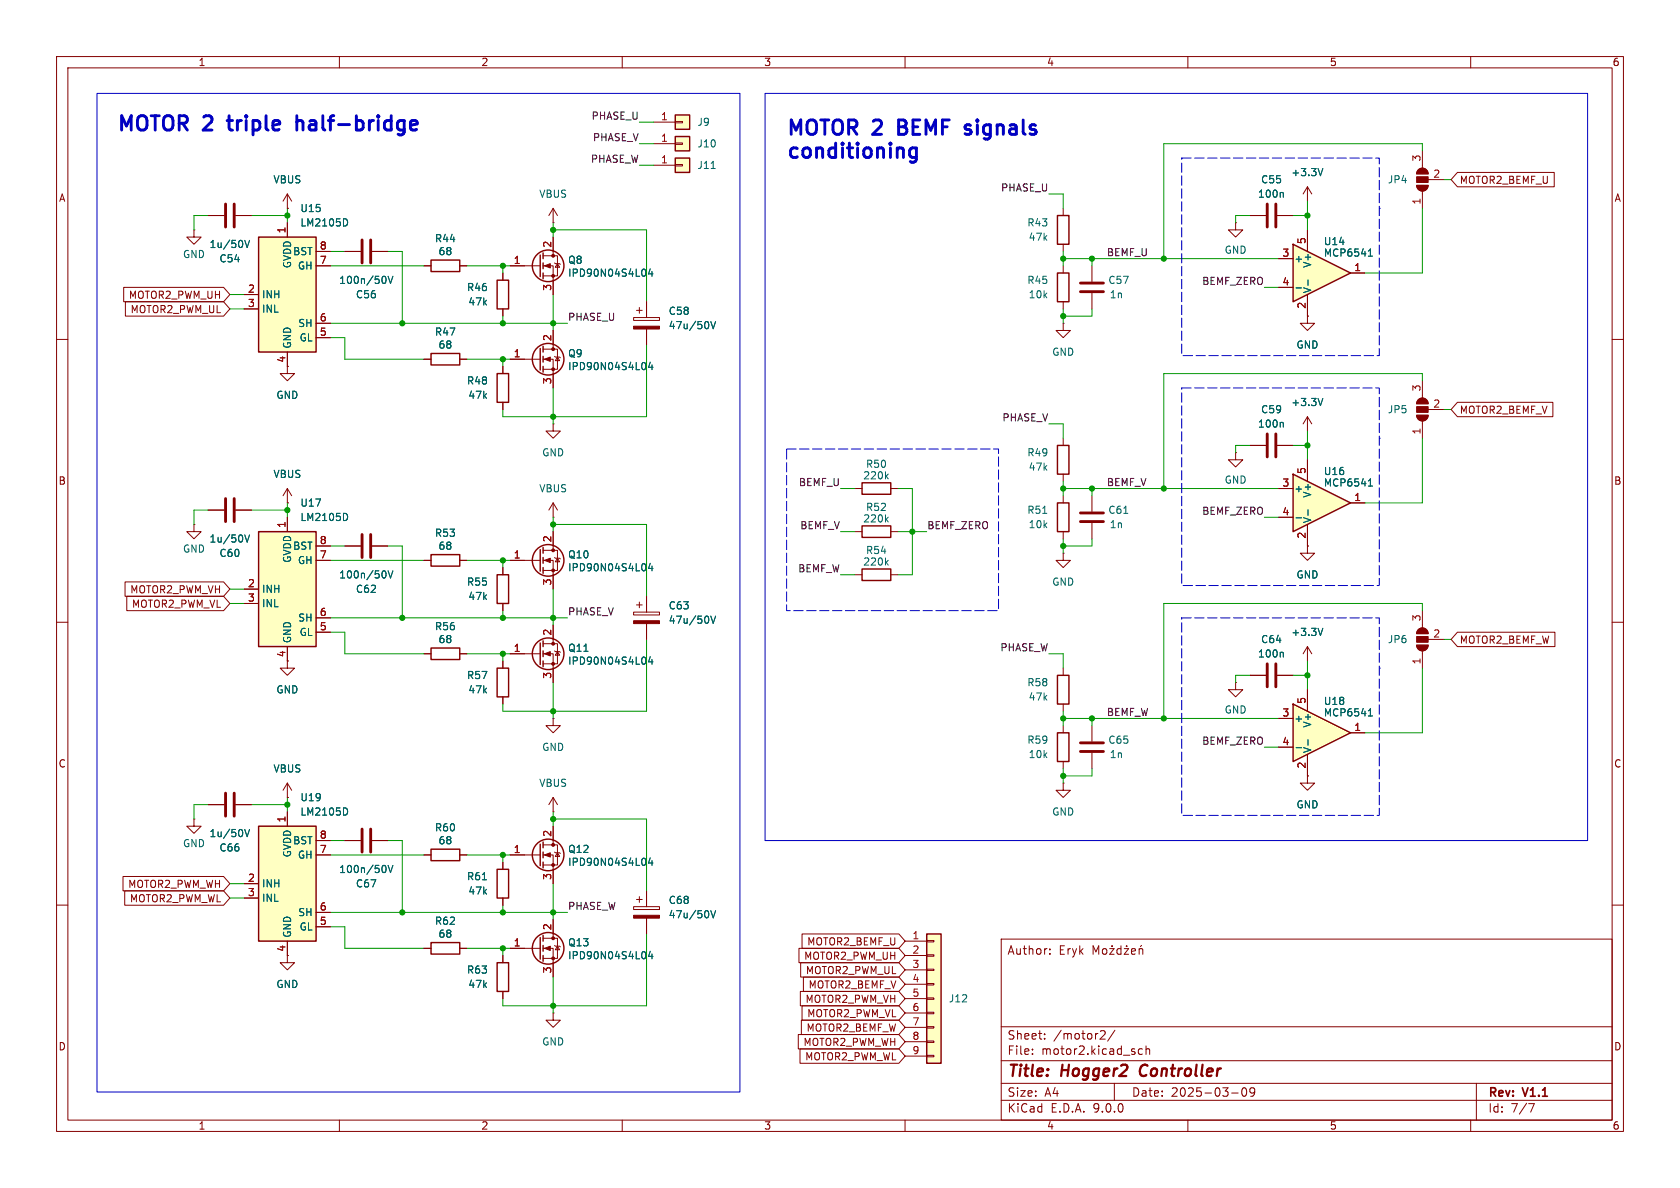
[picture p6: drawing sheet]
<svg xmlns="http://www.w3.org/2000/svg" width="297mm" height="210mm" viewBox="0 0 297 210" stroke-linecap="round" stroke-linejoin="round" font-family="sans-serif">
<g fill="none" stroke="#840000" stroke-width=".18">
<path d="M10 10h277v190h-277zM12 12h273v186h-273zM60 10v2M110 10v2M160 10v2M210 10v2M260 10v2M97.8 39.4h.1M97.8 36.8l-.8 1.3M97.8 36.8l.8 1.3M97.8 36.8v2.6M74.9 47h1.3"/>
<path d="M81.3 47h1.2M88.9 48.3v1.2M88.9 54.6v1.3M90.2 47h5.3M96 45.2h2.6v3.6h-2.6M96 47h1.8v5.1M97.8 41.9v3.3M98 46.5l.2 .1h.7l.2 .1M98.6 46.6l.3 .6h-.7zM10 60h2M285 60h2M151.1 94h1.3"/>
<path d="M157.5 94h1.2M188 97.8v1.3h1.2l-1.2 1.2-1.3-1.2h1.3M188 97.8h.1M10 110h2M151.1 101.6h1.3M157.5 101.6h1.2M285 110h2M97.8 127v1.3h1.3l-1.3 1.2-1.3-1.2h1.3M97.8 127h.1M10 160h2M177 166h108v32h-108zM185.6 168.6v.1"/>
<path d="M185.6 167.8v.1M193.2 168.7v-1.5l.5 1.1 .5-1.1v1.5M195 167.8l.4-.1 .3 .3v.4l-.3 .3-.4-.1-.1-.2v-.4zM196.2 167.7h.8l-.8 1h.8M196.6 167.2v.1M198.2 167.8l-.5-.1-.2 .3v.4l.1 .2h.6M198.2 167.2v1.5M198.7 167.7h.8l-.8 1h.8M199.2 167.2v.1M200 168.2l.7-.1v-.3l-.5-.1-.2 .2 .1 .7h.6M201.4 167.8l.2-.1 .4 .1v.9M201.4 167.7v1"/>
<path d="M201.8 167.1l-.2 .2M285 160h2M60 198v2M110 198v2M160 198v2M177 194.5h108M177 191.5h108M177 187.5h108M177 181.5h108M182.5 186.3v.1M182.5 185.5v.1M184.7 183.6v.1"/>
<path d="M184.7 182.8v.1M194.6 182.3l.5-.1 .2 .1 .1 .3-.9 1.1h.9M197 191.5v3M197.1 182.1l-1.3 2M202 185.5l-.5-.1-.3 .3v.4l.2 .2h.6M202.6 185.5l.2-.1 .4 .1v.9M202.6 184.9v1.5M210 198v2M217.7 193.2h1.2M219.7 192.4l.2-.1a.81 .81 0 0 1 .6 .6 .81 .81 0 0 1-.3 .8l-.2 .1a.81 .81 0 0 1-.3-1.4zM221.8 192.9l-.3 .3h-.3l-.2-.3 .1-.5 .4-.1 .2 .1a.99 .99 0 0 1-.3 1.4h-.3M260 198v2"/>
<path d="M261 191.5v6.5M270.2 195.1h1l-.6 1.5"/>
</g>
<path d="M201.8 188.5a1.27 1.27 0 0 0 0 1.6" fill="none" stroke="#840000" stroke-width=".4"/>
<g fill="none" stroke="#840000" stroke-width=".25">
<path d="M76.2 46h5.1v2h-5.1zM87.9 49.5h2v5.1h-2zM95.5 45.1v3.8M96 44.7v1M96 46.5v1M96 48.3v1M152.4 93h5.1v2h-5.1zM152.4 100.6h5.1v2h-5.1z"/>
<circle cx="96.9" cy="47" r="2.79"/>
</g>
<path d="M115 47.5l-.3 .9h.7M115.3 48v.8M156.7 99.4l.3 .5M156.7 91.8l.3 .5M157 99l-.5 .5M157 91.4l-.5 .5" fill="none" stroke="#006464" stroke-width=".18"/>
<g fill="#840000" stroke="#840000" stroke-width=".18">
<path d="M96.3 47l1-.4v.8z"/>
<circle cx="97.8" cy="45.2" r=".25"/>
<circle cx="97.8" cy="48.8" r=".25"/>
</g>
<path d="M119.4 27.9h2.5v2.6h-2.5z" fill="#ffffc2"/>
<path d="M119.4 27.9h2.5v2.6h-2.5z" fill="none" stroke="#840000" stroke-width=".25"/>
<path d="M115.6 29.2h3.8M119.4 29.1h1.2v.2h-1.2z" fill="none" stroke="#840000" stroke-width=".18"/>
<path d="M125.7 29.8h.7" fill="none" stroke="#006464" stroke-width=".18"/>
<path d="M119.4 24.1h2.5v2.6h-2.5z" fill="#ffffc2"/>
<path d="M119.4 24.1h2.5v2.6h-2.5z" fill="none" stroke="#840000" stroke-width=".25"/>
<path d="M115.6 25.4h3.8M119.4 25.3h1.2v.2h-1.2zM112 56.1h4.6v.5h-4.6zM112.5 54.9h1M113 54.4v1M114.3 53.3v2.8M114.3 58.2v2.8" fill="none" stroke="#840000" stroke-width=".18"/>
<path d="M112 57.7h4.6v.5h-4.6z" fill="#840000" stroke="#840000" stroke-width=".18"/>
<path d="M125.2 57.1v.8M125.7 56.8l.4 1.3 .4-1.3" fill="none" stroke="#006464" stroke-width=".18"/>
<path d="M119.4 20.3h2.5v2.6h-2.5z" fill="#ffffc2"/>
<g fill="none" stroke="#840000" stroke-width=".25">
<path d="M119.4 20.3h2.5v2.6h-2.5zM186.9 38.1h2.1v5.1h-2.1zM76.2 62.5h5.1v2h-5.1zM95.5 61.6v3.8M96 61.2v1M96 63v1M96 64.8v1M186.9 88.9h2.1v5.1h-2.1zM95.5 113.7v3.8M96 113.3v1M96 115.1v1M96 116.8v1.1"/>
<circle cx="96.9" cy="63.5" r="2.79"/>
<circle cx="96.9" cy="115.6" r="2.79"/>
</g>
<g fill="none" stroke="#840000" stroke-width=".18">
<path d="M115.6 21.6h3.8M119.4 21.5h1.2v.2h-1.2zM188 36.8v1.3M218.4 39.4v1.2h1.3l-1.3 1.3-1.2-1.3h1.2M218.4 39.4h.1M221 38.1h2.8M225.8 38.1h2.8M231.1 33l-.7 1.3M231.1 33l.8 1.3M231.1 33v2.6M34.3 40.6v1.3h1.3l-1.3 1.3-1.3-1.3h1.3M34.3 40.6h.1"/>
<path d="M97.8 58.4v3.3M188 57.2v1.2h1.2l-1.2 1.3-1.3-1.3h1.3M188 57.2h.1M188 43.2v1.3M193 47v2.8M193 51.8v2.8M74.9 63.5h1.3M81.3 63.5h1.2M90.2 63.5h5.3M96 61.7h2.6v3.6h-2.6M96 63.5h1.8v5.1M98 63l.2 .1h.7l.2 .1"/>
<path d="M98.6 63.1l.3 .7h-.7zM188 87.6v1.3M188 94v1.3M193 87.6v2.8M193 92.5v2.8M90.2 115.6h5.3M96 113.8h2.6v3.5h-2.6M96 115.6h1.8v5.1M97.8 110.5v3.3M98 115.1l.2 .1h.7l.2 .1M98.6 115.2l.3 .6h-.7zM97.8 179.1v1.2h1.3l-1.3 1.3-1.3-1.3h1.3"/>
<path d="M97.8 179.1h.1"/>
</g>
<g fill="#840000" stroke="#840000" stroke-width=".18">
<path d="M96.3 115.6l1-.4v.8z"/>
<path d="M96.3 63.5l1-.4v.8z"/>
<circle cx="97.8" cy="113.8" r=".25"/>
<circle cx="97.8" cy="117.3" r=".25"/>
<circle cx="97.8" cy="61.7" r=".25"/>
<circle cx="97.8" cy="65.3" r=".25"/>
</g>
<path d="M226.7 34l.2 .2v.7M233.9 29.8l-.5 1.3M115 64l-.3 .9h.7M115.3 64.5v.8M184.3 90.7h.8M198.7 90.7h.7M115 116.1l-.3 .9h.7M115.3 116.6v.8" fill="none" stroke="#006464" stroke-width=".18"/>
<path d="M224 36.1v4M225.6 36.1v4M191 50h4.1M191 51.6h4.1M191 90.7h4.1M191 92.2h4.1" fill="none" stroke="#840000" stroke-width=".51"/>
<path d="M163.8 165.1h2.6v22.9h-2.6z" fill="#ffffc2"/>
<g fill="none" stroke="#840000" stroke-width=".25">
<path d="M152.4 85.3h5.1v2.1h-5.1zM76.2 114.6h5.1v2h-5.1zM87.9 118.1h2v5.1h-2zM87.9 101.6h2v5.1h-2zM186.9 119.4h2.1v5.1h-2.1zM76.2 150.1h5.1v2h-5.1zM87.9 153.7h2v5.1h-2zM95.5 149.2v3.8M96 148.8v1.1M96 150.6v1M96 152.4v1M76.2 166.6h5.1v2.1h-5.1z"/>
<path d="M95.5 165.7v3.8M96 165.4v1M96 167.1v1M96 168.9v1M163.8 165.1h2.6v22.9h-2.6z"/>
<circle cx="96.9" cy="151.1" r="2.79"/>
<circle cx="96.9" cy="167.6" r="2.79"/>
</g>
<g fill="none" stroke="#840000" stroke-width=".18">
<path d="M50.8 64.8v1.2h1.3l-1.3 1.3-1.3-1.3h1.3M61 96.5h2.8M65.8 96.5h2.8M97.8 91.4h.1M97.8 88.9v2.5M97.8 88.9l-.8 1.3M97.8 88.9l.8 1.3M151.1 86.4h1.3M157.5 86.4h1.2M50.8 116.8v1.3h1.3l-1.3 1.3-1.3-1.3h1.3M74.9 115.6h1.3M81.3 115.6h1.2"/>
<path d="M88.9 100.3v1.3M88.9 106.7v1.3M88.9 116.8v1.3M188 118.1v1.3M50.8 138.4l-.8 1.3M50.8 138.4l.8 1.3M50.8 138.4v2.6M88.9 123.2v1.3M188 138.4v1.3h1.2l-1.2 1.3-1.3-1.3h1.3M188 138.4h.1M188 124.5v1.2M218.4 120.7v1.2h1.3l-1.3 1.3-1.2-1.3h1.2"/>
<path d="M218.4 120.7h.1M36.8 142.2h2.8M41.7 142.2h2.7M50.8 141h.1M61 148.6h2.8M65.8 148.6h2.8M74.9 151.1h1.3M81.3 151.1h1.2M88.9 152.4v1.3M88.9 158.8v1.2M90.2 151.1h5.3M96 149.4h2.6v3.5h-2.6"/>
<path d="M96 151.1h1.8v5.1M97.8 143.5h.1M97.8 141v2.5M97.8 146.1v3.3M97.8 141l-.8 1.2M97.8 141l.8 1.2M98 150.6l.2 .1h.7l.2 .2M98.6 150.7l.3 .7h-.7zM112.5 159h1M113 158.5v1M114.3 157.5v2.8M74.9 167.6h1.3"/>
<path d="M81.3 167.6h1.2M90.2 167.6h5.3M96 165.9h2.6v3.5h-2.6M96 167.6h1.8v5.1M97.8 162.6v3.3M98 167.1l.2 .2h.7l.2 .1M98.6 167.3l.3 .6h-.7zM112 160.3h4.6v.5h-4.6zM114.3 162.3v2.8M160 166.4h3.8M160 168.9h3.8M160 171.5h3.8"/>
<path d="M160 174h3.8M160 176.5h3.8M160 179.1h3.8M163.8 166.2h1.3v.3h-1.3zM163.8 168.8h1.3v.2h-1.3zM163.8 171.3h1.3v.3h-1.3zM163.8 173.9h1.3v.2h-1.3zM163.8 176.4h1.3v.3h-1.3zM163.8 178.9h1.3v.3h-1.3zM160 181.6h3.8M160 184.2h3.8M160 186.7h3.8"/>
<path d="M163.8 181.5h1.3v.2h-1.3zM163.8 184h1.3v.3h-1.3zM163.8 186.6h1.3v.2h-1.3z"/>
</g>
<g fill="#840000" stroke="#840000" stroke-width=".18">
<path d="M96.3 151.1l1-.4v.8z"/>
<path d="M112 161.8h4.6v.5h-4.6z"/>
<path d="M96.3 167.6l1-.3v.7z"/>
<circle cx="97.8" cy="149.4" r=".25"/>
<circle cx="97.8" cy="152.9" r=".25"/>
<circle cx="97.8" cy="165.9" r=".25"/>
<circle cx="97.8" cy="169.4" r=".25"/>
</g>
<g fill="none" stroke="#006464" stroke-width=".18">
<path d="M156.7 84.2l.3 .5M157 83.8l-.5 .5M67.9 100.9a.79 .79 0 0 1 0 1.3M68.6 100.9l.4 1.3 .5-1.3M43.3 146.6l.4 1.3 .4-1.3M67.9 153a.79 .79 0 0 1 0 1.2M68.6 153l.4 1.2 .5-1.2M85.3 155.5h.7M115 151.6l-.3 1h.7M115.3 152.1v.9M115 168.2l-.3 .9h.7M115.3 168.6v.9"/>
<path d="M125.2 161.2v.8M125.7 161l.4 1.3 .4-1.3"/>
</g>
<path d="M64 94.5v4.1M65.5 94.5v4.1M39.9 140.2v4.1M41.4 140.2v4.1M64 146.6v4M65.5 146.6v4" fill="none" stroke="#840000" stroke-width=".51"/>
<path d="M45.7 94h10.2v20.3h-10.2z" fill="#ffffc2"/>
<path d="M45.7 94h10.2v20.3h-10.2z" fill="none" stroke="#840000" stroke-width=".25"/>
<path d="M50.8 91.4v2.6M55.9 96.5h2.5M55.9 99.1h2.5M43.2 104.1h2.5M43.2 106.7h2.5M50.8 114.3v2.5M55.9 109.2h2.5M55.9 111.8h2.5M221 119.4h2.8M225.8 119.4h2.8M231.1 137.2v1.2h1.3l-1.3 1.3-1.2-1.3h1.2M231.1 137.2h.1" fill="none" stroke="#840000" stroke-width=".18"/>
<path d="M61 90.7a.68 .68 0 0 1 .5 .7 .68 .68 0 0 1-.5 .6M226.7 115.3l.2 .2v.6" fill="none" stroke="#006464" stroke-width=".18"/>
<path d="M224 117.3v4.1M225.6 117.3v4.1" fill="none" stroke="#840000" stroke-width=".51"/>
<path d="M228.6 124.5l10.2 5-10.2 5.1z" fill="#ffffc2"/>
<path d="M228.6 124.5l10.2 5-10.2 5.1z" fill="none" stroke="#840000" stroke-width=".25"/>
<path d="M226.1 127h2.5M226.1 132.1h2.5M231.1 121.9v3.8M231.1 133.4v3.8M238.8 129.5h2.5" fill="none" stroke="#840000" stroke-width=".18"/>
<path d="M229.1 132.2h1M231.2 130.8v.9M241.9 126.6h.7M242 125.6l.3-.3v1.3" fill="none" stroke="#006464" stroke-width=".18"/>
<path d="M228.6 83.8l10.2 5.1-10.2 5.1z" fill="#ffffc2"/>
<g fill="none" stroke="#840000" stroke-width=".25">
<path d="M186.9 48.3h2.1v5h-2.1zM87.9 66h2v5.1h-2zM186.9 78.7h2.1v5.1h-2.1zM76.2 98h5.1v2.1h-5.1zM95.5 97.2v3.8M96 96.8v1M96 98.6v1M228.6 83.8l10.2 5.1-10.2 5.1zM96 100.3v1M186.9 129.5h2.1v5.1h-2.1z"/>
<circle cx="96.9" cy="99.1" r="2.79"/>
</g>
<g fill="none" stroke="#840000" stroke-width=".18">
<path d="M61 44.5h2.8M65.8 44.5h2.8M188 47v1.3M188 53.3v1.3M88.9 64.8v1.2M88.9 71.1v1.3M97.8 74.9v1.3h1.3l-1.3 1.3-1.3-1.3h1.3M97.8 74.9h.1M188 77.5v1.2M221 78.7h2.8M225.8 78.7h2.8M34.3 92.7v1.3h1.3l-1.3 1.3-1.3-1.3h1.3"/>
<path d="M34.3 92.7h.1M36.8 90.2h2.8M41.7 90.2h2.7M50.8 88.9h.1M50.8 86.4l-.8 1.2M50.8 86.4l.8 1.2M50.8 86.4v2.5M74.9 99.1h1.3M81.3 99.1h1.2M90.2 99.1h5.3M96 97.3h2.6v3.5h-2.6M96 99.1h1.8v5"/>
<path d="M97.8 94v3.3M98 98.6l.2 .1h.7l.2 .1M98.6 98.7l.3 .6h-.7zM188 83.8v1.3M218.4 80v1.3h1.3l-1.3 1.3-1.2-1.3h1.2M218.4 80h.1M226.1 86.4h2.5M226.1 91.4h2.5M231.1 96.5v1.3h1.3l-1.3 1.3-1.2-1.3h1.2M231.1 96.5h.1M231.1 81.3v3.8M231.1 92.7v3.8"/>
<path d="M238.8 88.9h2.5M112 108.2h4.6v.5h-4.6zM112.5 106.9h1M113 106.4v1M114.3 105.4v2.8M114.3 110.2v2.8M231.1 114.3v2.5M231.1 114.3l-.7 1.3M231.1 114.3l.8 1.3M250.4 114h2.1a1.02 1.02 0 0 1-1 1.1 1.02 1.02 0 0 1-1.1-1.1zM250.7 111.3a1.02 1.02 0 0 1 1.1-.2 1.02 1.02 0 0 1 .7 .9h-2.1zM251.5 108v3"/>
<path d="M251.5 115.1v3M252.5 113h2.8M188 128.3v1.2M188 134.6v1.3M193 128.3v2.8M193 133.1v2.8M34.3 144.8v1.3h1.3l-1.3 1.2-1.3-1.2h1.3M34.3 144.8h.1"/>
</g>
<g fill="none" stroke="#006464" stroke-width=".18">
<path d="M67.9 48.8a.79 .79 0 0 1 0 1.3M68.6 48.8l.4 1.3 .5-1.3M226.7 74.7l.2 .1v.7M43.3 94.6l.4 1.2 .4-1.2M115 99.6l-.3 .9h.7M229.1 91.5h1M231.2 90.1v1M241.9 85.9h.7M242 85l.3-.3v1.2M115.3 100.1v.8M125.2 109.2v.7M125.7 108.9l.4 1.3 .4-1.3"/>
<path d="M233.9 111.1l-.5 1.2"/>
</g>
<g fill="#840000" stroke="#840000" stroke-width=".18">
<path d="M250.4 114h2.1a1.02 1.02 0 0 1-1 1.1 1.02 1.02 0 0 1-1.1-1.1z"/>
<path d="M250.4 112.5h2.1v1h-2.1z"/>
<path d="M250.7 111.3a1.02 1.02 0 0 1 1.1-.2 1.02 1.02 0 0 1 .7 .9h-2.1z"/>
<path d="M112 109.7h4.6v.5h-4.6z"/>
<path d="M96.3 99.1l1-.4v.7z"/>
<circle cx="97.8" cy="97.3" r=".25"/>
<circle cx="97.8" cy="100.8" r=".25"/>
</g>
<path d="M64 42.4v4.1M65.5 42.4v4.1M224 76.7v4.1M225.6 76.7v4.1M39.9 88.1v4.1M41.4 88.1v4.1M191 131.3h4.1M191 132.8h4.1" fill="none" stroke="#840000" stroke-width=".51"/>
<path d="M45.7 41.9h10.2v20.3h-10.2z" fill="#ffffc2"/>
<path d="M45.7 41.9h10.2v20.3h-10.2z" fill="none" stroke="#840000" stroke-width=".25"/>
<g fill="none" stroke="#840000" stroke-width=".18">
<path d="M50.8 36.8h.1M50.8 34.3v2.5M50.8 39.4v2.5M50.8 34.3l-.8 1.3M50.8 34.3l.8 1.3M43.2 52.1h2.5M43.2 54.6h2.5M55.9 44.5h2.5M55.9 47h2.5M55.9 57.2h2.5M55.9 59.7h2.5M50.8 62.2v2.6"/>
<path d="M231.1 73.7l-.7 1.2M231.1 73.7l.8 1.2M231.1 73.7v2.5M250.4 73.4h2.1a1.02 1.02 0 0 1-1 1 1.02 1.02 0 0 1-1.1-1zM250.7 70.7a1.02 1.02 0 0 1 1.1-.3 1.02 1.02 0 0 1 .7 1h-2.1zM251.5 67.3v3.1M251.5 74.4v3.1M252.5 72.4h2.8"/>
</g>
<path d="M61 38.7a.68 .68 0 0 1 .5 .6 .68 .68 0 0 1-.5 .6M233.9 70.4l-.5 1.3" fill="none" stroke="#006464" stroke-width=".18"/>
<g fill="#840000" stroke="#840000" stroke-width=".18">
<path d="M250.4 73.4h2.1a1.02 1.02 0 0 1-1 1 1.02 1.02 0 0 1-1.1-1z"/>
<path d="M250.4 71.9h2.1v1h-2.1z"/>
<path d="M250.7 70.7a1.02 1.02 0 0 1 1.1-.3 1.02 1.02 0 0 1 .7 1h-2.1z"/>
</g>
<path d="M45.7 146.1h10.2v20.3h-10.2z" fill="#ffffc2"/>
<path d="M45.7 146.1h10.2v20.3h-10.2z" fill="none" stroke="#840000" stroke-width=".25"/>
<path d="M43.2 156.2h2.5M43.2 158.8h2.5M50.8 143.5v2.6M55.9 148.6h2.5M55.9 151.1h2.5M50.8 166.4v3.8h1.3l-1.3 1.3-1.3-1.3h1.3M55.9 161.3h2.5M55.9 163.8h2.5" fill="none" stroke="#840000" stroke-width=".18"/>
<path d="M61 142.8a.68 .68 0 0 1 .5 .7 .68 .68 0 0 1-.5 .6" fill="none" stroke="#006464" stroke-width=".18"/>
<path d="M228.6 43.2l10.2 5.1-10.2 5z" fill="#ffffc2"/>
<path d="M228.6 43.2l10.2 5.1-10.2 5zM87.9 170.2h2v5.1h-2z" fill="none" stroke="#840000" stroke-width=".25"/>
<g fill="none" stroke="#840000" stroke-width=".18">
<path d="M36.8 38.1h2.8M41.7 38.1h2.7M50.8 36.8h.1M50.8 39.4v2.5M221 38.1h2.8M225.8 38.1h2.8M250.4 32.8h2.1a1.02 1.02 0 0 1-1 1 1.02 1.02 0 0 1-1.1-1zM250.7 30a1.02 1.02 0 0 1 1.1-.2 1.02 1.02 0 0 1 .7 .9h-2.1zM251.5 26.7v3M251.5 33.8v3M252.5 31.8h2.8M257.7 30.5h17.1v2.5h-17.1l-1.2-1.2z"/>
<path d="M21.9 50.8h17.6l1.1 1.3-1.1 1.2h-17.6zM22.2 53.3h17.3l1.1 1.3-1.1 1.3h-17.3zM43.2 52.1h2.5M43.2 54.6h2.5M55.9 47h2.5M55.9 44.5h2.5M55.9 57.2h2.5M55.9 59.7h2.5M61 44.5h2.8M65.8 44.5h2.8M74.9 47h1.3M81.3 47h1.2"/>
<path d="M88.9 48.3v1.2M88.9 54.6v1.3M90.2 47h2.5M97.8 41.9v2.6M97.8 49.5v2.6M97.8 58.4v2.6M114.3 53.3v2.8M114.3 58.2v2.8M226.1 45.7h2.5M226.1 50.8h2.5M231.1 55.9v1.3h1.3l-1.3 1.2-1.2-1.2h1.2M231.1 55.9h.1"/>
<path d="M231.1 40.6v3.9M231.1 52.1v3.8M238.8 48.3h2.5M50.8 62.2v2.6M74.9 63.5h1.3M81.3 63.5h1.2M88.9 64.8v1.2M88.9 71.1v1.3M90.2 63.5h2.5M97.8 66v2.6M221 78.7h2.8M225.8 78.7h2.8"/>
<path d="M257.7 71.1h16.8v2.6h-16.8l-1.2-1.3zM36.8 90.2h2.8M41.7 90.2h2.7M50.8 88.9h.1M50.8 91.4v2.6M55.9 96.5h2.5M55.9 99.1h2.5M61 96.5h2.8M65.8 96.5h2.8M74.9 99.1h1.3M81.3 99.1h1.2M90.2 99.1h2.5"/>
<path d="M97.8 94v2.5M226.1 86.4h2.5M226.1 91.4h2.5M231.1 96.5h.1M231.1 81.3v3.8M231.1 92.7v3.8M238.8 88.9h2.5M22.1 102.9h17.4l1.1 1.2-1.1 1.3h-17.4zM22.4 105.4h17.1l1.1 1.3-1.1 1.3h-17.1zM43.2 104.1h2.5M43.2 106.7h2.5M50.8 114.3v2.5"/>
<path d="M55.9 109.2h2.5M55.9 111.8h2.5M74.9 115.6h1.3M81.3 115.6h1.2M88.9 100.3v1.3M88.9 106.7v1.3M88.9 116.8v1.3M90.2 115.6h2.5M97.8 101.6v2.5M97.8 110.5v2.5M97.8 118.1v2.6M114.3 105.4v2.8"/>
<path d="M114.3 110.2v2.8M221 119.4h2.8M225.8 119.4h2.8M257.7 111.8h17.2v2.5h-17.2l-1.2-1.3zM88.9 123.2v1.3M226.1 127h2.5M226.1 132.1h2.5M231.1 137.2h.1M231.1 121.9v3.8M231.1 133.4v3.8M238.8 129.5h2.5M21.7 154.9h17.8l1.1 1.3-1.1 1.3h-17.8z"/>
<path d="M22 157.5h17.5l1.1 1.3-1.1 1.2h-17.5zM36.8 142.2h2.8M41.7 142.2h2.7M43.2 156.2h2.5M43.2 158.8h2.5M50.8 141h.1M50.8 143.5v2.6M55.9 148.6h2.5M55.9 151.1h2.5M61 148.6h2.8M65.8 148.6h2.8M74.9 151.1h1.3"/>
<path d="M81.3 151.1h1.2M88.9 152.4v1.3M88.9 158.8v1.2M90.2 151.1h2.5M97.8 146.1v2.5M97.8 153.7v2.5M114.3 157.5v2.8M50.8 166.4v2.5M55.9 161.3h2.5M55.9 163.8h2.5M74.9 167.6h1.3M81.3 167.6h1.2"/>
<path d="M88.9 168.9v1.3M88.9 175.3v1.2M90.2 167.6h2.5M97.8 162.6v2.5M97.8 170.2v2.5M114.3 162.3v2.8M141.2 167.6h17.7l1.1 1.3-1.1 1.3h-17.7zM141.5 175.3h17.4l1.1 1.2-1.1 1.3h-17.4zM141.5 170.2h17.4l1.1 1.3-1.1 1.2h-17.4zM141.8 177.8h17.1l1.1 1.3-1.1 1.2h-17.1zM141.8 165.1h17.1l1.1 1.3-1.1 1.2h-17.1zM142 172.7h16.9l1.1 1.3-1.1 1.3h-16.9z"/>
<path d="M141.1 182.9h17.8l1.1 1.3-1.1 1.2h-17.8zM141.4 185.4h17.5l1.1 1.3-1.1 1.3h-17.5zM141.7 180.3h17.2l1.1 1.3-1.1 1.3h-17.2z"/>
</g>
<g fill="none" stroke="#006464" stroke-width=".18">
<path d="M61 38.7a.68 .68 0 0 1 .5 .6 .68 .68 0 0 1-.5 .6M226.7 34l.2 .2v.7M233.9 29.8l-.5 1.3M43.3 42.5l.4 1.3 .4-1.3M67.9 48.8a.79 .79 0 0 1 0 1.3M68.6 48.8l.4 1.3 .5-1.3M115 47.5l-.3 .9h.7M115.3 48v.8M125.2 57.1v.8M125.7 56.8l.4 1.3 .4-1.3M229.1 50.9h1M231.2 49.5v1"/>
<path d="M241.9 45.3h.7M242 44.3l.3-.3v1.3M115 64l-.3 .9h.7M115.3 64.5v.8M226.7 74.7l.2 .1v.7M233.9 70.4l-.5 1.3M43.3 94.6l.4 1.2 .4-1.2M61 90.7a.68 .68 0 0 1 .5 .7 .68 .68 0 0 1-.5 .6M115 99.6l-.3 .9h.7M229.1 91.5h1M231.2 90.1v1M241.9 85.9h.7"/>
<path d="M242 85l.3-.3v1.2M67.9 100.9a.79 .79 0 0 1 0 1.3M68.6 100.9l.4 1.3 .5-1.3M115 116.1l-.3 .9h.7M115.3 100.1v.8M115.3 116.6v.8M125.2 109.2v.7M125.7 108.9l.4 1.3 .4-1.3M226.7 115.3l.2 .2v.6M233.9 111.1l-.5 1.2M229.1 132.2h1M231.2 130.8v.9"/>
<path d="M241.9 126.6h.7M242 125.6l.3-.3v1.3M43.3 146.6l.4 1.3 .4-1.3M61 142.8a.68 .68 0 0 1 .5 .7 .68 .68 0 0 1-.5 .6M67.9 153a.79 .79 0 0 1 0 1.2M68.6 153l.4 1.2 .5-1.2M85.3 155.5h.7M115 151.6l-.3 1h.7M115.3 152.1v.9M115 168.2l-.3 .9h.7M115.3 168.6v.9M125.2 161.2v.8"/>
<path d="M125.7 161l.4 1.3 .4-1.3"/>
</g>
<path d="M39.9 36.1v4M41.4 36.1v4" fill="none" stroke="#840000" stroke-width=".51"/>
<g fill="#840000" stroke="#840000" stroke-width=".18">
<path d="M250.4 32.8h2.1a1.02 1.02 0 0 1-1 1 1.02 1.02 0 0 1-1.1-1z"/>
<path d="M250.4 31.2h2.1v1.1h-2.1z"/>
<path d="M250.7 30a1.02 1.02 0 0 1 1.1-.2 1.02 1.02 0 0 1 .7 .9h-2.1z"/>
</g>
<g fill="none" stroke="#009600" stroke-width=".18">
<path d="M36.8 38.1h-2.5v2.5M44.4 38.1h6.4M50.8 36.8v2.6M97.8 39.4v2.5M113 25.4h2.6M113 29.2h2.6M113 21.6h2.6M185.4 34.3h2.6v2.5M221 38.1h-2.6v1.3M228.6 38.1h2.5M231.1 35.6v5M251.5 26.7v-1.3h-45.8v20.3"/>
<path d="M251.5 36.8v11.5h-10.2M255.3 31.8h1.2M40.6 54.6h2.6M40.6 52.1h2.6M58.4 59.7h2.6v3.8h13.9M58.4 57.2h41.9M58.4 44.5h2.6M58.4 47h16.5M68.6 44.5h2.5v12.7M82.5 47h7.7M88.9 47v1.3M88.9 55.9v1.3"/>
<path d="M97.8 52.1v6.3M97.8 40.6h16.5v12.7M188 44.5v2.5M188 54.6v2.6M188 45.7h38.1M193 45.7v1.3M193 54.6v1.3h-5M223.5 50.8h2.6M82.5 63.5h7.7M88.9 63.5v1.3M97.8 68.6v6.3M114.3 61v12.7h-25.4v-1.3"/>
<path d="M185.4 74.9h2.6v2.6M221 78.7h-2.6v1.3M228.6 78.7h2.5M231.1 76.2v5.1M251.5 67.3v-1.3h-45.8v20.4M251.5 77.5v11.4h-10.2M255.3 72.4h1.2M36.8 90.2h-2.5v2.5M44.4 90.2h6.4M50.8 88.9v2.5M58.4 96.5h2.6M58.4 99.1h16.5"/>
<path d="M68.6 96.5h2.5v12.7M82.5 99.1h7.7M88.9 99.1v1.2M97.8 91.4v2.6M97.8 92.7h16.5v12.7M148.6 86.4h2.5M148.6 94h2.5M158.7 86.4h2.6v15.2h-2.6M158.7 94h5.1M188 86.4h38.1M188 85.1v2.5M188 95.3v2.5"/>
<path d="M193 86.4v1.2M193 95.3v1.2h-5M223.5 91.4h2.6M40.6 106.7h2.6M40.6 104.1h2.6M58.4 111.8h2.6v3.8h13.9M58.4 109.2h41.9M82.5 115.6h7.7M88.9 108v1.2M88.9 115.6v1.2M97.8 104.1v6.4M114.3 113v12.7h-25.4v-1.2"/>
<path d="M148.6 101.6h2.5M185.4 115.6h2.6v2.5M221 119.4h-2.6v1.3M228.6 119.4h2.5M231.1 116.8v5.1M251.5 108v-1.3h-45.8v20.3M251.5 118.1v11.4h-10.2M255.3 113h1.2M97.8 120.7v6.3M188 125.7v2.6M188 135.9v2.5M188 127h38.1"/>
<path d="M193 127v1.3M193 135.9v1.3h-5M223.5 132.1h2.6M36.8 142.2h-2.5v2.6M40.6 156.2h2.6M40.6 158.8h2.6M44.4 142.2h6.4M50.8 141v2.5M58.4 148.6h2.6M58.4 151.1h16.5M68.6 148.6h2.5v12.7M82.5 151.1h7.7"/>
<path d="M88.9 151.1v1.3M97.8 143.5v2.6M97.8 156.2v6.4M97.8 144.8h16.5v12.7M58.4 163.8h2.6v3.8h13.9M58.4 161.3h41.9M82.5 167.6h7.7M88.9 160v1.3M88.9 167.6v1.3M97.8 172.7v6.4M114.3 165.1v12.7h-25.4v-1.3"/>
</g>
<path d="M40.1 21.3h1M52.5 21.5a.63 .63 0 0 1 1.1 .2v1.3M52.5 20.5v2.5M158.9 22.4h.8M159.7 21.2h-.8v2.5h.9M161 27.7l.3 .1 .7-.1M161 26.3l.3-.2 .7 .2M162 26.1v2.1a.69 .69 0 0 1-.8 .5M171 22.9l.6 .1 .1 .4-.4 .3h-.5M171 22.1l.6 .1" fill="none" stroke="#0000c2" stroke-width=".51"/>
<path d="M17.1 16.5h113.7v176.5h-113.7zM135.3 16.5h145.4v132.1h-145.4zM243.8 36.8h.1M243.8 77.5h.1M243.8 118.1h.1" fill="none" stroke="#0000c2" stroke-width=".18"/>
<path d="M208.9 27.9h34.9v35h-34.9zM139.1 79.4h37.4v28.6h-37.4zM208.9 68.6h34.9v34.9h-34.9zM208.9 109.2h34.9v34.9h-34.9z" fill="none" stroke="#0000c2" stroke-width=".18" stroke-dasharray="1.7 .6"/>
<g fill="#009600" stroke="#009600" stroke-width=".18">
<circle cx="88.9" cy="47" r=".46"/>
<circle cx="50.8" cy="38.1" r=".46"/>
<circle cx="71.1" cy="57.2" r=".46"/>
<circle cx="97.8" cy="57.2" r=".46"/>
<circle cx="97.8" cy="40.6" r=".46"/>
<circle cx="88.9" cy="57.2" r=".46"/>
<circle cx="88.9" cy="63.5" r=".46"/>
<circle cx="97.8" cy="73.7" r=".46"/>
<circle cx="97.8" cy="144.8" r=".46"/>
<circle cx="97.8" cy="161.3" r=".46"/>
<circle cx="88.9" cy="151.1" r=".46"/>
<circle cx="88.9" cy="161.3" r=".46"/>
<circle cx="88.9" cy="167.6" r=".46"/>
<circle cx="50.8" cy="142.2" r=".46"/>
<circle cx="71.1" cy="161.3" r=".46"/>
<circle cx="88.9" cy="109.2" r=".46"/>
<circle cx="97.8" cy="125.7" r=".46"/>
<circle cx="97.8" cy="109.2" r=".46"/>
<circle cx="88.9" cy="115.6" r=".46"/>
<circle cx="71.1" cy="109.2" r=".46"/>
<circle cx="88.9" cy="99.1" r=".46"/>
<circle cx="97.8" cy="177.8" r=".46"/>
<circle cx="97.8" cy="92.7" r=".46"/>
<circle cx="50.8" cy="90.2" r=".46"/>
<circle cx="161.3" cy="94" r=".46"/>
<circle cx="193" cy="86.4" r=".46"/>
<circle cx="205.7" cy="86.4" r=".46"/>
<circle cx="188" cy="86.4" r=".46"/>
<circle cx="188" cy="96.5" r=".46"/>
<circle cx="188" cy="55.9" r=".46"/>
<circle cx="188" cy="45.7" r=".46"/>
<circle cx="205.7" cy="45.7" r=".46"/>
<circle cx="193" cy="45.7" r=".46"/>
<circle cx="231.1" cy="119.4" r=".46"/>
<circle cx="231.1" cy="78.7" r=".46"/>
<circle cx="205.7" cy="127" r=".46"/>
<circle cx="193" cy="127" r=".46"/>
<circle cx="188" cy="127" r=".46"/>
<circle cx="231.1" cy="38.1" r=".46"/>
<circle cx="188" cy="137.2" r=".46"/>
</g>
<g font-size="3.5" fill="#0000c2">
<text x="20.6" y="23.9">MOTOR</text>
<text x="36.2" y="23.9">2</text>
<text x="41.6" y="23.9">triple</text>
<text x="54.6" y="23.9">half-bridge</text>
<text x="138.9" y="24.6">MOTOR</text>
<text x="138.9" y="28.7">conditioning</text>
<text x="154.6" y="24.6">2</text>
<text x="160" y="24.6">BEMF</text>
<text x="172.8" y="24.6">signals</text>
</g>
<g font-size="2.8" fill="#840000">
<text x="178" y="190.9">Title:</text>
<text x="187.7" y="190.9">Hogger2</text>
<text x="202.4" y="190.9">Controller</text>
</g>
<g font-size="2.1" fill="#840000">
<text x="178" y="169">Author:</text>
<text x="187.2" y="169">Eryk</text>
<text x="178" y="184">Sheet:</text>
<text x="186.2" y="184">/motor2/</text>
<text x="178" y="186.7">File:</text>
<text x="184.1" y="186.7">motor2.kicad_sch</text>
<text x="178" y="196.9">KiCad</text>
<text x="178" y="194.1">Size:</text>
<text x="184.7" y="194.1">A4</text>
<text x="185.7" y="196.9">E.D.A.</text>
<text x="193.3" y="196.9">9.0.0</text>
<text x="200" y="194.1">Date:</text>
<text x="207" y="194.1">2025-03-09</text>
<text x="263" y="194.3">Rev:</text>
<text x="263" y="196.9">Id:</text>
<text x="267.1" y="196.9">7/7</text>
<text x="269.4" y="194.3">V1.1</text>
</g>
<g font-size="1.8" fill="#840000">
<text x="35" y="11.9">1</text>
<text x="85" y="11.9">2</text>
<text x="135" y="11.9">3</text>
<text x="185" y="11.9">4</text>
<text x="235" y="11.9">5</text>
<text x="285" y="11.9">6</text>
<text x="10.3" y="35.9">A</text>
<text x="258" y="32.7">MOTOR2_BEMF_U</text>
<text x="285.3" y="35.9">A</text>
<text x="22.7" y="53">MOTOR2_PWM_UH</text>
<text x="23" y="55.6">MOTOR2_PWM_UL</text>
<text x="258" y="73.3">MOTOR2_BEMF_V</text>
<text x="10.3" y="85.9">B</text>
<text x="285.3" y="85.9">B</text>
<text x="22.9" y="105.1">MOTOR2_PWM_VH</text>
<text x="23.2" y="107.6">MOTOR2_PWM_VL</text>
<text x="258" y="114">MOTOR2_BEMF_W</text>
<text x="50.5" y="116.3" transform="rotate(-90 50.5 116.3)">4</text>
<text x="10.3" y="135.9">C</text>
<text x="285.3" y="135.9">C</text>
<text x="22.6" y="157.2">MOTOR2_PWM_WH</text>
<text x="22.9" y="159.7">MOTOR2_PWM_WL</text>
<text x="142.6" y="167.3">MOTOR2_BEMF_U</text>
<text x="142.1" y="169.9">MOTOR2_PWM_UH</text>
<text x="142.4" y="172.4">MOTOR2_PWM_UL</text>
<text x="142.3" y="177.5">MOTOR2_PWM_VH</text>
<text x="142.8" y="174.9">MOTOR2_BEMF_V</text>
<text x="10.3" y="185.9">D</text>
<text x="141.9" y="185.1">MOTOR2_PWM_WH</text>
<text x="142.5" y="182.6">MOTOR2_BEMF_W</text>
<text x="142.6" y="180">MOTOR2_PWM_VL</text>
<text x="285.3" y="185.9">D</text>
<text x="142.2" y="187.6">MOTOR2_PWM_WL</text>
<text x="35" y="199.9">1</text>
<text x="85" y="199.9">2</text>
<text x="135" y="199.9">3</text>
<text x="185" y="199.9">4</text>
<text x="235" y="199.9">5</text>
<text x="285" y="199.9">6</text>
</g>
<g font-size="1.8" fill="#0f0f0f">
<text x="104.5" y="21.2">PHASE_U</text>
<text x="104.4" y="28.9">PHASE_W</text>
<text x="104.7" y="25.1">PHASE_V</text>
<text x="176.9" y="33.9">PHASE_U</text>
<text x="195.6" y="45.4">BEMF_U</text>
<text x="212.4" y="50.5">BEMF_ZERO</text>
<text x="100.3" y="56.8">PHASE_U</text>
<text x="177.1" y="74.6">PHASE_V</text>
<text x="141.1" y="86">BEMF_U</text>
<text x="195.6" y="86">BEMF_V</text>
<text x="141.4" y="93.6">BEMF_V</text>
<text x="163.8" y="93.6">BEMF_ZERO</text>
<text x="212.4" y="91.1">BEMF_ZERO</text>
<text x="141" y="101.3">BEMF_W</text>
<text x="100.3" y="108.9">PHASE_V</text>
<text x="176.8" y="115.2">PHASE_W</text>
<text x="195.6" y="126.7">BEMF_W</text>
<text x="212.4" y="131.7">BEMF_ZERO</text>
<text x="100.3" y="160.9">PHASE_W</text>
</g>
<g font-size="1.8" fill="#a90000">
<text x="116.8" y="21.3">1</text>
<text x="116.8" y="29">1</text>
<text x="116.8" y="25.1">1</text>
<text x="251.2" y="28.6" transform="rotate(-90 251.2 28.6)">3</text>
<text x="253.3" y="31.5">2</text>
<text x="50.5" y="41.3" transform="rotate(-90 50.5 41.3)">1</text>
<text x="251.2" y="36.3" transform="rotate(-90 251.2 36.3)">1</text>
<text x="56.4" y="44.2">8</text>
<text x="56.4" y="46.7">7</text>
<text x="90.7" y="46.7">1</text>
<text x="97.5" y="43.9" transform="rotate(-90 97.5 43.9)">2</text>
<text x="226.6" y="45.5">3</text>
<text x="230.9" y="43.3" transform="rotate(-90 230.9 43.3)">5</text>
<text x="43.7" y="51.8">2</text>
<text x="97.5" y="51.5" transform="rotate(-90 97.5 51.5)">3</text>
<text x="226.6" y="50.5">4</text>
<text x="239.3" y="48">1</text>
<text x="43.7" y="54.4">3</text>
<text x="56.4" y="56.9">6</text>
<text x="56.4" y="59.4">5</text>
<text x="230.9" y="54.7" transform="rotate(-90 230.9 54.7)">2</text>
<text x="50.5" y="64.2" transform="rotate(-90 50.5 64.2)">4</text>
<text x="90.7" y="63.2">1</text>
<text x="97.5" y="60.4" transform="rotate(-90 97.5 60.4)">2</text>
<text x="97.5" y="68" transform="rotate(-90 97.5 68)">3</text>
<text x="251.2" y="69.3" transform="rotate(-90 251.2 69.3)">3</text>
<text x="251.2" y="76.9" transform="rotate(-90 251.2 76.9)">1</text>
<text x="253.3" y="72.1">2</text>
<text x="230.9" y="83.9" transform="rotate(-90 230.9 83.9)">5</text>
<text x="226.6" y="86.1">3</text>
<text x="239.3" y="88.6">1</text>
<text x="50.5" y="93.4" transform="rotate(-90 50.5 93.4)">1</text>
<text x="97.5" y="96" transform="rotate(-90 97.5 96)">2</text>
<text x="226.6" y="91.2">4</text>
<text x="230.9" y="95.3" transform="rotate(-90 230.9 95.3)">2</text>
<text x="56.4" y="96.3">8</text>
<text x="56.4" y="98.8">7</text>
<text x="90.7" y="98.8">1</text>
<text x="43.7" y="103.9">2</text>
<text x="43.7" y="106.4">3</text>
<text x="97.5" y="103.6" transform="rotate(-90 97.5 103.6)">3</text>
<text x="56.4" y="109">6</text>
<text x="56.4" y="111.5">5</text>
<text x="97.5" y="112.5" transform="rotate(-90 97.5 112.5)">2</text>
<text x="251.2" y="109.9" transform="rotate(-90 251.2 109.9)">3</text>
<text x="253.3" y="112.8">2</text>
<text x="90.7" y="115.3">1</text>
<text x="251.2" y="117.5" transform="rotate(-90 251.2 117.5)">1</text>
<text x="97.5" y="120.1" transform="rotate(-90 97.5 120.1)">3</text>
<text x="230.9" y="124.5" transform="rotate(-90 230.9 124.5)">5</text>
<text x="226.6" y="126.7">3</text>
<text x="226.6" y="131.8">4</text>
<text x="239.3" y="129.3">1</text>
<text x="230.9" y="136" transform="rotate(-90 230.9 136)">2</text>
<text x="50.5" y="145.5" transform="rotate(-90 50.5 145.5)">1</text>
<text x="56.4" y="148.3">8</text>
<text x="97.5" y="148" transform="rotate(-90 97.5 148)">2</text>
<text x="43.7" y="156">2</text>
<text x="56.4" y="150.9">7</text>
<text x="90.7" y="150.9">1</text>
<text x="97.5" y="155.6" transform="rotate(-90 97.5 155.6)">3</text>
<text x="43.7" y="158.5">3</text>
<text x="56.4" y="161">6</text>
<text x="56.4" y="163.6">5</text>
<text x="90.7" y="167.4">1</text>
<text x="97.5" y="164.5" transform="rotate(-90 97.5 164.5)">2</text>
<text x="161.2" y="166.1">1</text>
<text x="50.5" y="168.3" transform="rotate(-90 50.5 168.3)">4</text>
<text x="97.5" y="172.2" transform="rotate(-90 97.5 172.2)">3</text>
<text x="161.2" y="168.7">2</text>
<text x="161.2" y="171.2">3</text>
<text x="161.2" y="173.7">4</text>
<text x="161.2" y="176.3">5</text>
<text x="161.2" y="178.8">6</text>
<text x="161.2" y="181.4">7</text>
<text x="161.2" y="183.9">8</text>
<text x="161.2" y="186.4">9</text>
</g>
<g font-size="1.8" fill="#006464">
<text x="123.2" y="22.5">J9</text>
<text x="123.2" y="26.3">J10</text>
<text x="48.2" y="32.6">VBUS</text>
<text x="95.2" y="35.2">VBUS</text>
<text x="123.2" y="30.1">J11</text>
<text x="222.3" y="35.2">100n</text>
<text x="222.8" y="32.6">C55</text>
<text x="228.2" y="31.3">+3.3V</text>
<text x="245.3" y="32.6">JP4</text>
<text x="53" y="37.7">U15</text>
<text x="53" y="40.2">LM2105D</text>
<text x="181.5" y="40.2">R43</text>
<text x="32.3" y="45.8">GND</text>
<text x="36.9" y="44">1u/50V</text>
<text x="38.7" y="46.6">C54</text>
<text x="51.7" y="47.5" transform="rotate(-90 51.7 47.5)">GVDD</text>
<text x="51.7" y="45.3">BST</text>
<text x="52.6" y="47.9">GH</text>
<text x="76.8" y="43">R44</text>
<text x="77.4" y="45.3">68</text>
<text x="100.3" y="46.8">Q8</text>
<text x="181.8" y="42.8">47k</text>
<text x="216.4" y="45.1">GND</text>
<text x="228.7" y="46.6">+</text>
<text x="232" y="47.4" transform="rotate(-90 232 47.4)">V+</text>
<text x="233.9" y="43.5">U14</text>
<text x="233.9" y="45.6">MCP6541</text>
<text x="46.2" y="52.9">INH</text>
<text x="59.9" y="50.4">100n/50V</text>
<text x="62.8" y="52.9">C56</text>
<text x="82.5" y="51.7">R46</text>
<text x="100.3" y="49.1">IPD90N04S4L04</text>
<text x="181.5" y="50.4">R45</text>
<text x="181.8" y="52.9">10k</text>
<text x="195.8" y="50.4">C57</text>
<text x="196.1" y="52.9">1n</text>
<text x="232" y="51.9" transform="rotate(-90 232 51.9)">V-</text>
<text x="46.2" y="55.5">INL</text>
<text x="52.6" y="58">SH</text>
<text x="76.8" y="59.5">R47</text>
<text x="82.7" y="54.2">47k</text>
<text x="118.1" y="58.4">47u/50V</text>
<text x="118.1" y="55.9">C58</text>
<text x="51.7" y="61.7" transform="rotate(-90 51.7 61.7)">GND</text>
<text x="52.9" y="60.6">GL</text>
<text x="77.4" y="61.8">68</text>
<text x="100.3" y="63.3">Q9</text>
<text x="100.3" y="65.6">IPD90N04S4L04</text>
<text x="185.9" y="63.1">GND</text>
<text x="229.1" y="61.8">GND</text>
<text x="48.8" y="70.7">GND</text>
<text x="82.5" y="68.2">R48</text>
<text x="82.7" y="70.7">47k</text>
<text x="228.2" y="72">+3.3V</text>
<text x="222.3" y="75.8">100n</text>
<text x="222.8" y="73.3">C59</text>
<text x="245.3" y="73.3">JP5</text>
<text x="95.8" y="80.9">GND</text>
<text x="153" y="82.9">R50</text>
<text x="181.5" y="80.9">R49</text>
<text x="181.8" y="83.4">47k</text>
<text x="48.2" y="84.7">VBUS</text>
<text x="53" y="89.8">U17</text>
<text x="95.2" y="87.2">VBUS</text>
<text x="152.5" y="84.9">220k</text>
<text x="216.4" y="85.7">GND</text>
<text x="228.7" y="87.2">+</text>
<text x="232" y="88.1" transform="rotate(-90 232 88.1)">V+</text>
<text x="233.9" y="84.2">U16</text>
<text x="233.9" y="86.2">MCP6541</text>
<text x="53" y="92.3">LM2105D</text>
<text x="76.8" y="95.1">R53</text>
<text x="152.5" y="92.6">220k</text>
<text x="153" y="90.5">R52</text>
<text x="181.5" y="91">R51</text>
<text x="181.8" y="93.6">10k</text>
<text x="195.8" y="91">C61</text>
<text x="196.1" y="93.6">1n</text>
<text x="232" y="92.6" transform="rotate(-90 232 92.6)">V-</text>
<text x="32.3" y="97.9">GND</text>
<text x="36.9" y="96.1">1u/50V</text>
<text x="38.7" y="98.7">C60</text>
<text x="51.7" y="99.6" transform="rotate(-90 51.7 99.6)">GVDD</text>
<text x="51.7" y="97.4">BST</text>
<text x="52.6" y="99.9">GH</text>
<text x="77.4" y="97.4">68</text>
<text x="100.3" y="98.9">Q10</text>
<text x="100.3" y="101.2">IPD90N04S4L04</text>
<text x="152.5" y="100.2">220k</text>
<text x="153" y="98.1">R54</text>
<text x="46.2" y="105">INH</text>
<text x="46.2" y="107.5">INL</text>
<text x="59.9" y="102.5">100n/50V</text>
<text x="62.8" y="105">C62</text>
<text x="82.5" y="103.7">R55</text>
<text x="82.7" y="106.3">47k</text>
<text x="118.1" y="107.9">C63</text>
<text x="185.9" y="103.7">GND</text>
<text x="229.1" y="102.5">GND</text>
<text x="51.7" y="113.8" transform="rotate(-90 51.7 113.8)">GND</text>
<text x="52.6" y="110.1">SH</text>
<text x="52.9" y="112.6">GL</text>
<text x="76.8" y="111.6">R56</text>
<text x="77.4" y="113.9">68</text>
<text x="118.1" y="110.5">47u/50V</text>
<text x="222.8" y="113.9">C64</text>
<text x="228.2" y="112.6">+3.3V</text>
<text x="245.3" y="113.9">JP6</text>
<text x="100.3" y="115.4">Q11</text>
<text x="100.3" y="117.7">IPD90N04S4L04</text>
<text x="222.3" y="116.4">100n</text>
<text x="48.8" y="122.8">GND</text>
<text x="82.5" y="120.2">R57</text>
<text x="82.7" y="122.8">47k</text>
<text x="181.5" y="121.5">R58</text>
<text x="181.8" y="124.1">47k</text>
<text x="233.9" y="124.8">U18</text>
<text x="181.5" y="131.7">R59</text>
<text x="195.8" y="131.7">C65</text>
<text x="216.4" y="126.3">GND</text>
<text x="228.7" y="127.9">+</text>
<text x="232" y="128.7" transform="rotate(-90 232 128.7)">V+</text>
<text x="233.9" y="126.8">MCP6541</text>
<text x="48.2" y="136.8">VBUS</text>
<text x="95.8" y="132.9">GND</text>
<text x="181.8" y="134.2">10k</text>
<text x="196.1" y="134.2">1n</text>
<text x="232" y="133.2" transform="rotate(-90 232 133.2)">V-</text>
<text x="53" y="141.8">U19</text>
<text x="95.2" y="139.3">VBUS</text>
<text x="229.1" y="143.1">GND</text>
<text x="32.3" y="150">GND</text>
<text x="36.9" y="148.2">1u/50V</text>
<text x="51.7" y="149.5">BST</text>
<text x="53" y="144.4">LM2105D</text>
<text x="76.8" y="147.2">R60</text>
<text x="77.4" y="149.5">68</text>
<text x="185.9" y="144.4">GND</text>
<text x="38.7" y="150.7">C66</text>
<text x="51.7" y="151.7" transform="rotate(-90 51.7 151.7)">GVDD</text>
<text x="52.6" y="152">GH</text>
<text x="59.9" y="154.5">100n/50V</text>
<text x="82.5" y="155.8">R61</text>
<text x="100.3" y="151">Q12</text>
<text x="100.3" y="153.3">IPD90N04S4L04</text>
<text x="46.2" y="157.1">INH</text>
<text x="46.2" y="159.6">INL</text>
<text x="62.8" y="157.1">C67</text>
<text x="82.7" y="158.3">47k</text>
<text x="118.1" y="160">C68</text>
<text x="51.7" y="165.9" transform="rotate(-90 51.7 165.9)">GND</text>
<text x="52.6" y="162.2">SH</text>
<text x="52.9" y="164.7">GL</text>
<text x="76.8" y="163.7">R62</text>
<text x="77.4" y="166">68</text>
<text x="100.3" y="167.5">Q13</text>
<text x="118.1" y="162.5">47u/50V</text>
<text x="82.5" y="172.3">R63</text>
<text x="100.3" y="169.8">IPD90N04S4L04</text>
<text x="48.8" y="174.9">GND</text>
<text x="82.7" y="174.9">47k</text>
<text x="167.6" y="177.4">J12</text>
<text x="95.8" y="185">GND</text>
</g>
</svg>
